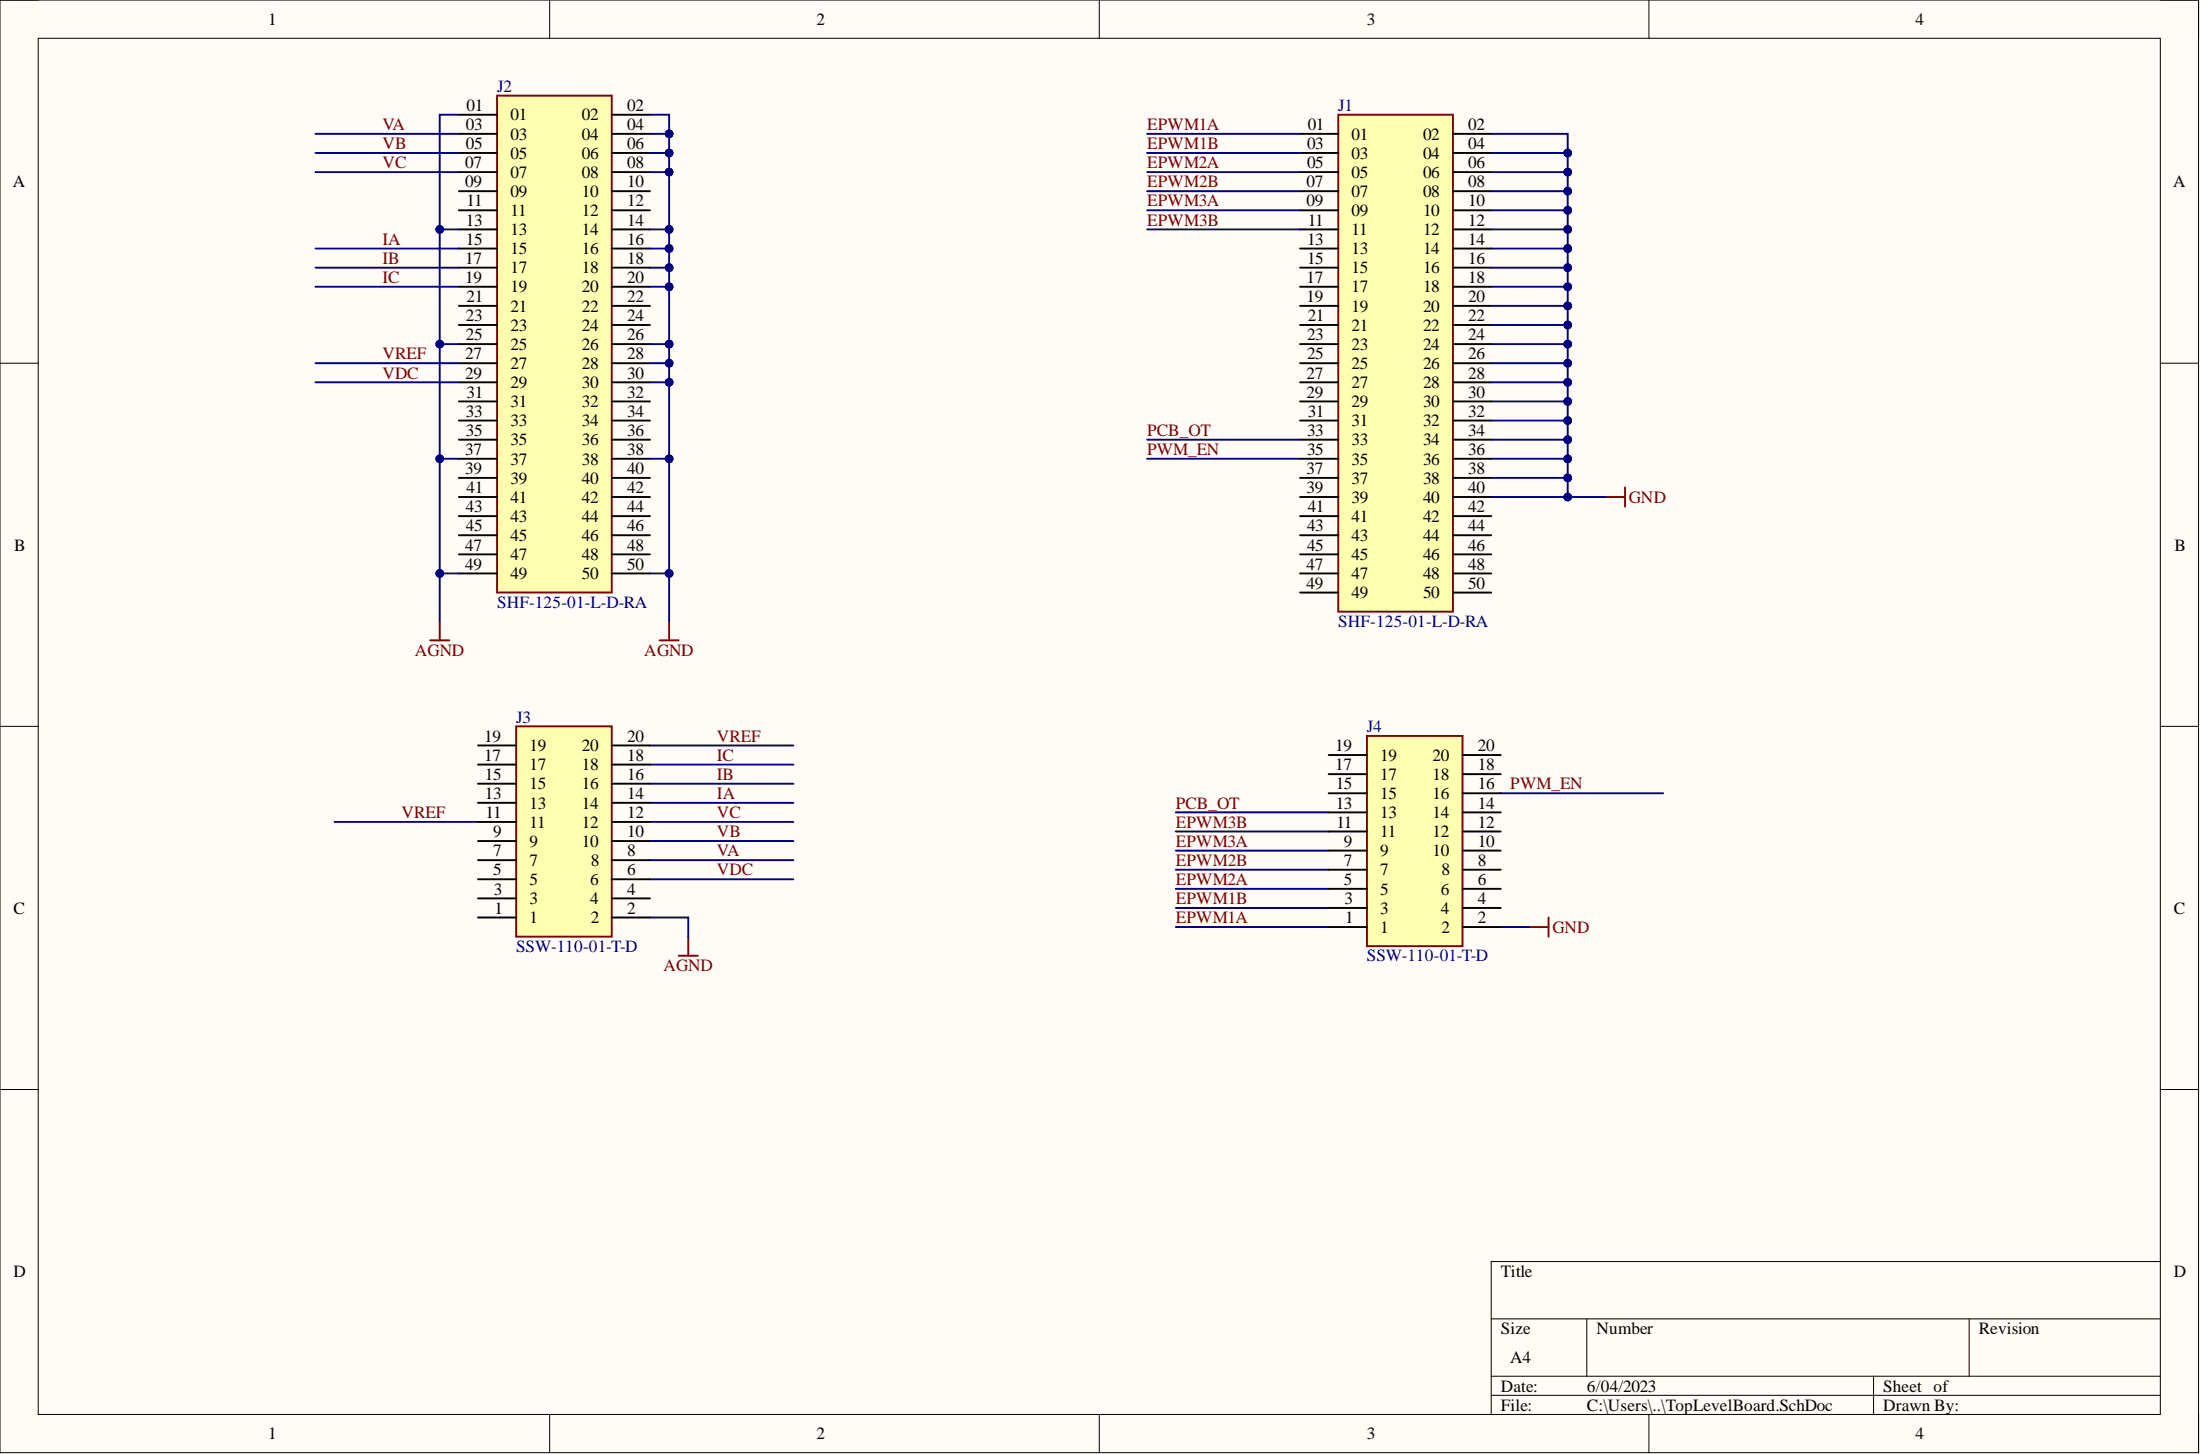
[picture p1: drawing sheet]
<svg xmlns="http://www.w3.org/2000/svg" width="292mm" height="193mm" viewBox="0 0 292 193" stroke-linecap="round" stroke-linejoin="round" font-family="sans-serif">
<path d="M0 0h291.9v192.8h-291.9z" fill-rule="evenodd" fill="#fffcf8"/>
<path d="M0 0h291.9v192.8h-291.9z" fill="none" stroke="#000" stroke-width=".13"/>
<path d="M5.1 5.1h281.7v182.6h-281.7z" fill-rule="evenodd" fill="#fffcf8"/>
<g fill="none" stroke="#000" stroke-width=".13">
<path d="M0 0h5.1M5.1 5.1h281.7v182.6h-281.7zM73 0v5.1M146 0v5.1M218.9 0v5.1M286.8 0h5.1v5.1M0 48.2h5.1M286.8 48.2h5.1M0 96.4h5.1M286.8 96.4h5.1M0 144.6h5.1M286.8 144.6h5.1"/>
<path d="M198 175h88.8M210.7 175v7.6M261.4 175v7.6M286.8 167.4h-88.8v20.3M73 187.7v5.1M146 187.7v5.1M198 182.6h88.8M198 185.2h88.8M218.9 187.7v5.1M248.8 182.6v5.1M291.9 187.7v5.1"/>
</g>
<path d="M66 12.7h15.2v65.9h-15.2z" fill-rule="evenodd" fill="#ffffb0"/>
<path d="M66 12.7h15.2v65.9h-15.2z" fill="none" stroke="#800000" stroke-width=".25"/>
<g fill="none" stroke="#000" stroke-width=".25">
<path d="M60.9 15.2h5.1M60.9 17.8h5.1M81.2 15.2h5.1M81.2 17.8h5.1M60.9 20.3h5.1M60.9 22.8h5.1M60.9 25.4h5.1M60.9 27.9h5.1M60.9 30.4h5.1M60.9 33h5.1M60.9 35.5h5.1M60.9 38.1h5.1"/>
<path d="M81.2 20.3h5.1M81.2 22.8h5.1M81.2 25.4h5.1M81.2 27.9h5.1M81.2 30.4h5.1M81.2 33h5.1M81.2 35.5h5.1M81.2 38.1h5.1M60.9 40.6h5.1M60.9 43.1h5.1M60.9 45.7h5.1M60.9 48.2h5.1"/>
<path d="M60.9 50.7h5.1M60.9 53.3h5.1M60.9 55.8h5.1M60.9 58.4h5.1M81.2 40.6h5.1M81.2 43.1h5.1M81.2 45.7h5.1M81.2 48.2h5.1M81.2 50.7h5.1M81.2 53.3h5.1M81.2 55.8h5.1M81.2 58.4h5.1"/>
<path d="M60.9 60.9h5.1M60.9 63.4h5.1M60.9 66h5.1M60.9 68.5h5.1M60.9 71h5.1M60.9 73.6h5.1M60.9 76.1h5.1M81.2 60.9h5.1M81.2 63.4h5.1M81.2 66h5.1M81.2 68.5h5.1M81.2 71h5.1"/>
<path d="M81.2 73.6h5.1M81.2 76.1h5.1"/>
</g>
<path d="M177.7 15.2h15.2v66h-15.2z" fill-rule="evenodd" fill="#ffffb0"/>
<path d="M177.7 15.2h15.2v66h-15.2zM213.2 66h2.6M215.8 64.7v2.5" fill="none" stroke="#800000" stroke-width=".25"/>
<g fill="none" stroke="#000" stroke-width=".25">
<path d="M172.6 17.8h5.1M192.9 17.8h5.1M172.6 20.3h5.1M172.6 22.8h5.1M172.6 25.4h5.1M172.6 27.9h5.1M172.6 30.4h5.1M172.6 33h5.1M172.6 35.5h5.1M172.6 38.1h5.1M192.9 20.3h5.1M192.9 22.8h5.1"/>
<path d="M192.9 25.4h5.1M192.9 27.9h5.1M192.9 30.4h5.1M192.9 33h5.1M192.9 35.5h5.1M192.9 38.1h5.1M172.6 40.6h5.1M172.6 43.1h5.1M172.6 45.7h5.1M172.6 48.2h5.1M172.6 50.7h5.1M172.6 53.3h5.1"/>
<path d="M172.6 55.8h5.1M172.6 58.4h5.1M192.9 40.6h5.1M192.9 43.1h5.1M192.9 45.7h5.1M192.9 48.2h5.1M192.9 50.7h5.1M192.9 53.3h5.1M192.9 55.8h5.1M192.9 58.4h5.1M172.6 60.9h5.1M172.6 63.4h5.1"/>
<path d="M172.6 66h5.1M172.6 68.5h5.1M172.6 71h5.1M172.6 73.6h5.1M172.6 76.1h5.1M172.6 78.6h5.1M192.9 60.9h5.1M192.9 63.4h5.1M192.9 66h5.1M192.9 68.5h5.1M192.9 71h5.1M192.9 73.6h5.1"/>
<path d="M192.9 76.1h5.1M192.9 78.6h5.1"/>
</g>
<path d="M198 63.4h10.1" fill="none" stroke="#000080" stroke-width=".25"/>
<circle cx="208.1" cy="63.4" r=".51" fill="#000080"/>
<circle cx="208.1" cy="63.4" r=".51" fill="none" stroke="#000080" stroke-width=".13"/>
<path d="M198 60.9h10.1" fill="none" stroke="#000080" stroke-width=".25"/>
<circle cx="208.1" cy="60.9" r=".51" fill="#000080"/>
<circle cx="208.1" cy="60.9" r=".51" fill="none" stroke="#000080" stroke-width=".13"/>
<path d="M198 58.4h10.1" fill="none" stroke="#000080" stroke-width=".25"/>
<circle cx="208.1" cy="58.4" r=".51" fill="#000080"/>
<circle cx="208.1" cy="58.4" r=".51" fill="none" stroke="#000080" stroke-width=".13"/>
<path d="M198 55.8h10.1" fill="none" stroke="#000080" stroke-width=".25"/>
<circle cx="208.1" cy="55.8" r=".51" fill="#000080"/>
<circle cx="208.1" cy="55.8" r=".51" fill="none" stroke="#000080" stroke-width=".13"/>
<path d="M198 53.3h10.1" fill="none" stroke="#000080" stroke-width=".25"/>
<circle cx="208.1" cy="53.3" r=".51" fill="#000080"/>
<circle cx="208.1" cy="53.3" r=".51" fill="none" stroke="#000080" stroke-width=".13"/>
<path d="M198 50.7h10.1" fill="none" stroke="#000080" stroke-width=".25"/>
<circle cx="208.1" cy="50.7" r=".51" fill="#000080"/>
<circle cx="208.1" cy="50.7" r=".51" fill="none" stroke="#000080" stroke-width=".13"/>
<path d="M198 48.2h10.1" fill="none" stroke="#000080" stroke-width=".25"/>
<circle cx="208.1" cy="48.2" r=".51" fill="#000080"/>
<circle cx="208.1" cy="48.2" r=".51" fill="none" stroke="#000080" stroke-width=".13"/>
<path d="M198 45.7h10.1" fill="none" stroke="#000080" stroke-width=".25"/>
<circle cx="208.1" cy="45.7" r=".51" fill="#000080"/>
<circle cx="208.1" cy="45.7" r=".51" fill="none" stroke="#000080" stroke-width=".13"/>
<path d="M198 43.1h10.1" fill="none" stroke="#000080" stroke-width=".25"/>
<circle cx="208.1" cy="43.1" r=".51" fill="#000080"/>
<circle cx="208.1" cy="43.1" r=".51" fill="none" stroke="#000080" stroke-width=".13"/>
<path d="M198 40.6h10.1" fill="none" stroke="#000080" stroke-width=".25"/>
<circle cx="208.1" cy="40.6" r=".51" fill="#000080"/>
<circle cx="208.1" cy="40.6" r=".51" fill="none" stroke="#000080" stroke-width=".13"/>
<path d="M198 38.1h10.1" fill="none" stroke="#000080" stroke-width=".25"/>
<circle cx="208.1" cy="38.1" r=".51" fill="#000080"/>
<circle cx="208.1" cy="38.1" r=".51" fill="none" stroke="#000080" stroke-width=".13"/>
<path d="M198 35.5h10.1" fill="none" stroke="#000080" stroke-width=".25"/>
<circle cx="208.1" cy="35.5" r=".51" fill="#000080"/>
<circle cx="208.1" cy="35.5" r=".51" fill="none" stroke="#000080" stroke-width=".13"/>
<path d="M198 33h10.1" fill="none" stroke="#000080" stroke-width=".25"/>
<circle cx="208.1" cy="33" r=".51" fill="#000080"/>
<circle cx="208.1" cy="33" r=".51" fill="none" stroke="#000080" stroke-width=".13"/>
<path d="M198 30.4h10.1" fill="none" stroke="#000080" stroke-width=".25"/>
<circle cx="208.1" cy="30.4" r=".51" fill="#000080"/>
<circle cx="208.1" cy="30.4" r=".51" fill="none" stroke="#000080" stroke-width=".13"/>
<path d="M198 27.9h10.1" fill="none" stroke="#000080" stroke-width=".25"/>
<circle cx="208.1" cy="27.9" r=".51" fill="#000080"/>
<circle cx="208.1" cy="27.9" r=".51" fill="none" stroke="#000080" stroke-width=".13"/>
<path d="M198 25.4h10.1" fill="none" stroke="#000080" stroke-width=".25"/>
<circle cx="208.1" cy="25.4" r=".51" fill="#000080"/>
<circle cx="208.1" cy="25.4" r=".51" fill="none" stroke="#000080" stroke-width=".13"/>
<path d="M198 22.8h10.1" fill="none" stroke="#000080" stroke-width=".25"/>
<circle cx="208.1" cy="22.8" r=".51" fill="#000080"/>
<circle cx="208.1" cy="22.8" r=".51" fill="none" stroke="#000080" stroke-width=".13"/>
<path d="M198 20.3h10.1" fill="none" stroke="#000080" stroke-width=".25"/>
<circle cx="208.1" cy="20.3" r=".51" fill="#000080"/>
<circle cx="208.1" cy="20.3" r=".51" fill="none" stroke="#000080" stroke-width=".13"/>
<path d="M208.1 66h5.1" fill="none" stroke="#000080" stroke-width=".25"/>
<circle cx="208.1" cy="66" r=".51" fill="#000080"/>
<circle cx="208.1" cy="66" r=".51" fill="none" stroke="#000080" stroke-width=".13"/>
<g fill="none" stroke="#000080" stroke-width=".25">
<path d="M41.9 17.8h19M152.3 17.8h20.3M41.9 20.3h19M41.9 22.8h19M41.9 33h19M41.9 35.5h19M41.9 38.1h19M152.3 20.3h20.3M152.3 22.8h20.3M152.3 25.4h20.3M152.3 27.9h20.3M152.3 30.4h20.3"/>
<path d="M41.9 48.2h19M41.9 50.7h19M152.3 58.4h20.3M86.3 76.1h2.5M152.3 60.9h20.3"/>
</g>
<circle cx="88.8" cy="76.1" r=".51" fill="#000080"/>
<circle cx="88.8" cy="76.1" r=".51" fill="none" stroke="#000080" stroke-width=".13"/>
<path d="M86.3 45.7h2.5" fill="none" stroke="#000080" stroke-width=".25"/>
<circle cx="88.8" cy="45.7" r=".51" fill="#000080"/>
<circle cx="88.8" cy="45.7" r=".51" fill="none" stroke="#000080" stroke-width=".13"/>
<path d="M86.3 30.4h2.5" fill="none" stroke="#000080" stroke-width=".25"/>
<circle cx="88.8" cy="30.4" r=".51" fill="#000080"/>
<circle cx="88.8" cy="30.4" r=".51" fill="none" stroke="#000080" stroke-width=".13"/>
<path d="M58.4 76.1h2.5" fill="none" stroke="#000080" stroke-width=".25"/>
<circle cx="58.4" cy="76.1" r=".51" fill="#000080"/>
<circle cx="58.4" cy="76.1" r=".51" fill="none" stroke="#000080" stroke-width=".13"/>
<path d="M58.4 60.9h2.5" fill="none" stroke="#000080" stroke-width=".25"/>
<circle cx="58.4" cy="60.9" r=".51" fill="#000080"/>
<circle cx="58.4" cy="60.9" r=".51" fill="none" stroke="#000080" stroke-width=".13"/>
<path d="M58.4 30.4h2.5" fill="none" stroke="#000080" stroke-width=".25"/>
<circle cx="58.4" cy="30.4" r=".51" fill="#000080"/>
<circle cx="58.4" cy="30.4" r=".51" fill="none" stroke="#000080" stroke-width=".13"/>
<path d="M58.4 45.7h2.5" fill="none" stroke="#000080" stroke-width=".25"/>
<circle cx="58.4" cy="45.7" r=".51" fill="#000080"/>
<circle cx="58.4" cy="45.7" r=".51" fill="none" stroke="#000080" stroke-width=".13"/>
<path d="M57.1 85h2.6M58.4 82.4v2.6M87.6 85h2.5M88.8 82.4v2.6" fill="none" stroke="#800000" stroke-width=".25"/>
<path d="M60.9 15.2h-2.5v67.2" fill="none" stroke="#000080" stroke-width=".25"/>
<circle cx="58.4" cy="30.4" r=".51" fill="#000080"/>
<circle cx="58.4" cy="30.4" r=".51" fill="none" stroke="#000080" stroke-width=".13"/>
<circle cx="58.4" cy="45.7" r=".51" fill="#000080"/>
<circle cx="58.4" cy="45.7" r=".51" fill="none" stroke="#000080" stroke-width=".13"/>
<circle cx="58.4" cy="60.9" r=".51" fill="#000080"/>
<circle cx="58.4" cy="60.9" r=".51" fill="none" stroke="#000080" stroke-width=".13"/>
<circle cx="58.4" cy="76.1" r=".51" fill="#000080"/>
<circle cx="58.4" cy="76.1" r=".51" fill="none" stroke="#000080" stroke-width=".13"/>
<path d="M86.3 60.9h2.5v21.5" fill="none" stroke="#000080" stroke-width=".25"/>
<circle cx="88.8" cy="60.9" r=".51" fill="#000080"/>
<circle cx="88.8" cy="60.9" r=".51" fill="none" stroke="#000080" stroke-width=".13"/>
<circle cx="88.8" cy="76.1" r=".51" fill="#000080"/>
<circle cx="88.8" cy="76.1" r=".51" fill="none" stroke="#000080" stroke-width=".13"/>
<path d="M86.3 15.2h2.5v45.7" fill="none" stroke="#000080" stroke-width=".25"/>
<circle cx="88.8" cy="17.8" r=".51" fill="#000080"/>
<circle cx="88.8" cy="17.8" r=".51" fill="none" stroke="#000080" stroke-width=".13"/>
<circle cx="88.8" cy="20.3" r=".51" fill="#000080"/>
<circle cx="88.8" cy="20.3" r=".51" fill="none" stroke="#000080" stroke-width=".13"/>
<circle cx="88.8" cy="22.8" r=".51" fill="#000080"/>
<circle cx="88.8" cy="22.8" r=".51" fill="none" stroke="#000080" stroke-width=".13"/>
<circle cx="88.8" cy="30.4" r=".51" fill="#000080"/>
<circle cx="88.8" cy="30.4" r=".51" fill="none" stroke="#000080" stroke-width=".13"/>
<circle cx="88.8" cy="33" r=".51" fill="#000080"/>
<circle cx="88.8" cy="33" r=".51" fill="none" stroke="#000080" stroke-width=".13"/>
<circle cx="88.8" cy="35.5" r=".51" fill="#000080"/>
<circle cx="88.8" cy="35.5" r=".51" fill="none" stroke="#000080" stroke-width=".13"/>
<circle cx="88.8" cy="38.1" r=".51" fill="#000080"/>
<circle cx="88.8" cy="38.1" r=".51" fill="none" stroke="#000080" stroke-width=".13"/>
<circle cx="88.8" cy="45.7" r=".51" fill="#000080"/>
<circle cx="88.8" cy="45.7" r=".51" fill="none" stroke="#000080" stroke-width=".13"/>
<circle cx="88.8" cy="48.2" r=".51" fill="#000080"/>
<circle cx="88.8" cy="48.2" r=".51" fill="none" stroke="#000080" stroke-width=".13"/>
<circle cx="88.8" cy="50.7" r=".51" fill="#000080"/>
<circle cx="88.8" cy="50.7" r=".51" fill="none" stroke="#000080" stroke-width=".13"/>
<circle cx="88.8" cy="60.9" r=".51" fill="#000080"/>
<circle cx="88.8" cy="60.9" r=".51" fill="none" stroke="#000080" stroke-width=".13"/>
<path d="M198 17.8h10.1v48.2h-10.1" fill="none" stroke="#000080" stroke-width=".25"/>
<circle cx="208.1" cy="20.3" r=".51" fill="#000080"/>
<circle cx="208.1" cy="20.3" r=".51" fill="none" stroke="#000080" stroke-width=".13"/>
<circle cx="208.1" cy="22.8" r=".51" fill="#000080"/>
<circle cx="208.1" cy="22.8" r=".51" fill="none" stroke="#000080" stroke-width=".13"/>
<circle cx="208.1" cy="25.4" r=".51" fill="#000080"/>
<circle cx="208.1" cy="25.4" r=".51" fill="none" stroke="#000080" stroke-width=".13"/>
<circle cx="208.1" cy="27.9" r=".51" fill="#000080"/>
<circle cx="208.1" cy="27.9" r=".51" fill="none" stroke="#000080" stroke-width=".13"/>
<circle cx="208.1" cy="30.4" r=".51" fill="#000080"/>
<circle cx="208.1" cy="30.4" r=".51" fill="none" stroke="#000080" stroke-width=".13"/>
<circle cx="208.1" cy="33" r=".51" fill="#000080"/>
<circle cx="208.1" cy="33" r=".51" fill="none" stroke="#000080" stroke-width=".13"/>
<circle cx="208.1" cy="35.5" r=".51" fill="#000080"/>
<circle cx="208.1" cy="35.5" r=".51" fill="none" stroke="#000080" stroke-width=".13"/>
<circle cx="208.1" cy="38.1" r=".51" fill="#000080"/>
<circle cx="208.1" cy="38.1" r=".51" fill="none" stroke="#000080" stroke-width=".13"/>
<circle cx="208.1" cy="40.6" r=".51" fill="#000080"/>
<circle cx="208.1" cy="40.6" r=".51" fill="none" stroke="#000080" stroke-width=".13"/>
<circle cx="208.1" cy="43.1" r=".51" fill="#000080"/>
<circle cx="208.1" cy="43.1" r=".51" fill="none" stroke="#000080" stroke-width=".13"/>
<circle cx="208.1" cy="45.7" r=".51" fill="#000080"/>
<circle cx="208.1" cy="45.7" r=".51" fill="none" stroke="#000080" stroke-width=".13"/>
<circle cx="208.1" cy="48.2" r=".51" fill="#000080"/>
<circle cx="208.1" cy="48.2" r=".51" fill="none" stroke="#000080" stroke-width=".13"/>
<circle cx="208.1" cy="50.7" r=".51" fill="#000080"/>
<circle cx="208.1" cy="50.7" r=".51" fill="none" stroke="#000080" stroke-width=".13"/>
<circle cx="208.1" cy="53.3" r=".51" fill="#000080"/>
<circle cx="208.1" cy="53.3" r=".51" fill="none" stroke="#000080" stroke-width=".13"/>
<circle cx="208.1" cy="55.8" r=".51" fill="#000080"/>
<circle cx="208.1" cy="55.8" r=".51" fill="none" stroke="#000080" stroke-width=".13"/>
<circle cx="208.1" cy="58.4" r=".51" fill="#000080"/>
<circle cx="208.1" cy="58.4" r=".51" fill="none" stroke="#000080" stroke-width=".13"/>
<circle cx="208.1" cy="60.9" r=".51" fill="#000080"/>
<circle cx="208.1" cy="60.9" r=".51" fill="none" stroke="#000080" stroke-width=".13"/>
<circle cx="208.1" cy="63.4" r=".51" fill="#000080"/>
<circle cx="208.1" cy="63.4" r=".51" fill="none" stroke="#000080" stroke-width=".13"/>
<circle cx="208.1" cy="66" r=".51" fill="#000080"/>
<circle cx="208.1" cy="66" r=".51" fill="none" stroke="#000080" stroke-width=".13"/>
<g fill="none" stroke="#000080" stroke-width=".25">
<path d="M86.3 17.8h2.5M86.3 98.9h19M44.4 109.1h19.1M86.3 109.1h19M86.3 116.7h19M86.3 114.2h19M86.3 111.6h19M86.3 106.5h19M86.3 104h19M86.3 101.5h19M156.1 115.4h20.3M156.1 112.9h20.3"/>
<path d="M156.1 110.4h20.3M156.1 118h20.3M156.1 107.8h20.3M199.3 105.3h21.5M86.3 121.8h5.1v2.5M156.1 123h20.3M156.1 120.5h20.3M199.3 123h3.8"/>
</g>
<path d="M90.1 126.8h2.5M91.4 124.3v2.5M203.1 123h2.5M205.6 121.8v2.5" fill="none" stroke="#800000" stroke-width=".25"/>
<circle cx="88.8" cy="17.8" r=".51" fill="#000080"/>
<circle cx="88.8" cy="17.8" r=".51" fill="none" stroke="#000080" stroke-width=".13"/>
<path d="M86.3 20.3h2.5" fill="none" stroke="#000080" stroke-width=".25"/>
<circle cx="88.8" cy="20.3" r=".51" fill="#000080"/>
<circle cx="88.8" cy="20.3" r=".51" fill="none" stroke="#000080" stroke-width=".13"/>
<path d="M86.3 22.8h2.5" fill="none" stroke="#000080" stroke-width=".25"/>
<circle cx="88.8" cy="22.8" r=".51" fill="#000080"/>
<circle cx="88.8" cy="22.8" r=".51" fill="none" stroke="#000080" stroke-width=".13"/>
<path d="M86.3 33h2.5" fill="none" stroke="#000080" stroke-width=".25"/>
<circle cx="88.8" cy="33" r=".51" fill="#000080"/>
<circle cx="88.8" cy="33" r=".51" fill="none" stroke="#000080" stroke-width=".13"/>
<path d="M86.3 35.5h2.5" fill="none" stroke="#000080" stroke-width=".25"/>
<circle cx="88.8" cy="35.5" r=".51" fill="#000080"/>
<circle cx="88.8" cy="35.5" r=".51" fill="none" stroke="#000080" stroke-width=".13"/>
<path d="M86.3 38.1h2.5" fill="none" stroke="#000080" stroke-width=".25"/>
<circle cx="88.8" cy="38.1" r=".51" fill="#000080"/>
<circle cx="88.8" cy="38.1" r=".51" fill="none" stroke="#000080" stroke-width=".13"/>
<path d="M86.3 48.2h2.5" fill="none" stroke="#000080" stroke-width=".25"/>
<circle cx="88.8" cy="48.2" r=".51" fill="#000080"/>
<circle cx="88.8" cy="48.2" r=".51" fill="none" stroke="#000080" stroke-width=".13"/>
<path d="M86.3 50.7h2.5" fill="none" stroke="#000080" stroke-width=".25"/>
<circle cx="88.8" cy="50.7" r=".51" fill="#000080"/>
<circle cx="88.8" cy="50.7" r=".51" fill="none" stroke="#000080" stroke-width=".13"/>
<path d="M68.5 96.4h12.7v27.9h-12.7z" fill-rule="evenodd" fill="#ffffb0"/>
<path d="M68.5 96.4h12.7v27.9h-12.7z" fill="none" stroke="#800000" stroke-width=".25"/>
<g fill="none" stroke="#000" stroke-width=".25">
<path d="M63.5 98.9h5M81.2 98.9h5.1M63.5 119.2h5M63.5 116.7h5M63.5 114.2h5M63.5 111.6h5M63.5 109.1h5M63.5 106.5h5M63.5 104h5M63.5 101.5h5M81.2 119.2h5.1M81.2 116.7h5.1"/>
<path d="M81.2 114.2h5.1M81.2 111.6h5.1M81.2 109.1h5.1M81.2 106.5h5.1M81.2 104h5.1M81.2 101.5h5.1M63.5 121.8h5M81.2 121.8h5.1"/>
</g>
<path d="M181.5 97.7h12.7v27.9h-12.7z" fill-rule="evenodd" fill="#ffffb0"/>
<path d="M181.5 97.7h12.7v27.9h-12.7z" fill="none" stroke="#800000" stroke-width=".25"/>
<g fill="none" stroke="#000" stroke-width=".25">
<path d="M176.4 118h5.1M176.4 115.4h5.1M176.4 112.9h5.1M176.4 110.4h5.1M176.4 107.8h5.1M176.4 105.3h5.1M176.4 102.7h5.1M176.4 100.2h5.1M194.2 118h5.1M194.2 115.4h5.1M194.2 112.9h5.1M194.2 110.4h5.1"/>
<path d="M194.2 107.8h5.1M194.2 105.3h5.1M194.2 102.7h5.1M194.2 100.2h5.1M176.4 123h5.1M176.4 120.5h5.1M194.2 123h5.1M194.2 120.5h5.1"/>
</g>
<g font-size="2.3">
<text x="35.6" y="3.3">1</text>
<text x="108.4" y="3.3">2</text>
<text x="181.5" y="3.3">3</text>
<text x="254.3" y="3.3">4</text>
<text x="61.9" y="17.3">03</text>
<text x="61.9" y="14.7">01</text>
<text x="67.8" y="16">01</text>
<text x="77.3" y="16">02</text>
<text x="83.3" y="14.7">02</text>
<text x="83.3" y="17.3">04</text>
<text x="173.6" y="17.3">01</text>
<text x="194.9" y="17.3">02</text>
<text x="61.8" y="22.3">07</text>
<text x="61.9" y="19.8">05</text>
<text x="67.8" y="18.5">03</text>
<text x="67.8" y="21.1">05</text>
<text x="67.8" y="23.6">07</text>
<text x="77.3" y="18.5">04</text>
<text x="77.3" y="21.1">06</text>
<text x="77.3" y="23.6">08</text>
<text x="83.3" y="19.8">06</text>
<text x="83.3" y="22.3">08</text>
<text x="173.5" y="19.8">03</text>
<text x="173.5" y="22.3">05</text>
<text x="179.5" y="18.5">01</text>
<text x="179.5" y="21.1">03</text>
<text x="179.5" y="23.6">05</text>
<text x="188.9" y="18.5">02</text>
<text x="188.9" y="21.1">04</text>
<text x="188.9" y="23.6">06</text>
<text x="194.9" y="19.8">04</text>
<text x="194.9" y="22.3">06</text>
<text x="1.7" y="24.9">A</text>
<text x="61.8" y="24.9">09</text>
<text x="61.9" y="29.9">13</text>
<text x="61.9" y="27.4">11</text>
<text x="67.8" y="26.1">09</text>
<text x="67.8" y="28.7">11</text>
<text x="77.3" y="26.1">10</text>
<text x="77.3" y="28.7">12</text>
<text x="83.3" y="24.9">10</text>
<text x="83.3" y="27.4">12</text>
<text x="83.3" y="29.9">14</text>
<text x="173.5" y="24.9">07</text>
<text x="173.5" y="27.4">09</text>
<text x="173.6" y="29.9">11</text>
<text x="179.5" y="26.1">07</text>
<text x="179.5" y="28.7">09</text>
<text x="188.9" y="26.1">08</text>
<text x="188.9" y="28.7">10</text>
<text x="194.9" y="24.9">08</text>
<text x="194.9" y="27.4">10</text>
<text x="194.9" y="29.9">12</text>
<text x="288.5" y="24.9">A</text>
<text x="61.8" y="35">17</text>
<text x="61.9" y="32.5">15</text>
<text x="67.8" y="31.2">13</text>
<text x="67.8" y="33.7">15</text>
<text x="77.3" y="31.2">14</text>
<text x="77.3" y="33.7">16</text>
<text x="83.3" y="32.5">16</text>
<text x="83.3" y="35">18</text>
<text x="173.5" y="32.5">13</text>
<text x="173.5" y="35">15</text>
<text x="179.5" y="31.2">11</text>
<text x="179.5" y="33.7">13</text>
<text x="188.9" y="31.2">12</text>
<text x="188.9" y="33.7">14</text>
<text x="194.9" y="32.5">14</text>
<text x="194.9" y="35">16</text>
<text x="61.8" y="37.6">19</text>
<text x="61.9" y="40.1">21</text>
<text x="67.8" y="36.3">17</text>
<text x="67.8" y="38.8">19</text>
<text x="67.8" y="41.4">21</text>
<text x="77.3" y="36.3">18</text>
<text x="77.3" y="38.8">20</text>
<text x="77.3" y="41.4">22</text>
<text x="83.3" y="37.6">20</text>
<text x="83.3" y="40.1">22</text>
<text x="173.5" y="37.6">17</text>
<text x="173.5" y="40.1">19</text>
<text x="179.5" y="36.3">15</text>
<text x="179.5" y="38.8">17</text>
<text x="179.5" y="41.4">19</text>
<text x="188.9" y="36.3">16</text>
<text x="188.9" y="38.8">18</text>
<text x="188.9" y="41.4">20</text>
<text x="194.9" y="37.6">18</text>
<text x="194.9" y="40.1">20</text>
<text x="61.8" y="47.7">27</text>
<text x="61.9" y="42.6">23</text>
<text x="61.9" y="45.2">25</text>
<text x="67.8" y="43.9">23</text>
<text x="67.8" y="46.4">25</text>
<text x="77.3" y="43.9">24</text>
<text x="77.3" y="46.4">26</text>
<text x="83.3" y="42.6">24</text>
<text x="83.3" y="45.2">26</text>
<text x="83.3" y="47.7">28</text>
<text x="173.5" y="45.2">23</text>
<text x="173.5" y="47.7">25</text>
<text x="173.6" y="42.6">21</text>
<text x="179.5" y="43.9">21</text>
<text x="179.5" y="46.4">23</text>
<text x="188.9" y="43.9">22</text>
<text x="188.9" y="46.4">24</text>
<text x="194.9" y="42.6">22</text>
<text x="194.9" y="45.2">24</text>
<text x="194.9" y="47.7">26</text>
<text x="61.8" y="50.2">29</text>
<text x="61.9" y="52.8">31</text>
<text x="67.8" y="49">27</text>
<text x="67.8" y="51.5">29</text>
<text x="77.3" y="49">28</text>
<text x="77.3" y="51.5">30</text>
<text x="83.3" y="50.2">30</text>
<text x="83.3" y="52.8">32</text>
<text x="173.5" y="50.2">27</text>
<text x="173.5" y="52.8">29</text>
<text x="179.5" y="49">25</text>
<text x="179.5" y="51.5">27</text>
<text x="188.9" y="49">26</text>
<text x="188.9" y="51.5">28</text>
<text x="194.9" y="50.2">28</text>
<text x="194.9" y="52.8">30</text>
<text x="61.9" y="55.3">33</text>
<text x="61.9" y="57.8">35</text>
<text x="67.8" y="54">31</text>
<text x="67.8" y="56.6">33</text>
<text x="67.8" y="59.1">35</text>
<text x="77.3" y="54">32</text>
<text x="77.3" y="56.6">34</text>
<text x="77.3" y="59.1">36</text>
<text x="83.3" y="55.3">34</text>
<text x="83.3" y="57.8">36</text>
<text x="173.5" y="57.8">33</text>
<text x="173.6" y="55.3">31</text>
<text x="179.5" y="54">29</text>
<text x="179.5" y="56.6">31</text>
<text x="179.5" y="59.1">33</text>
<text x="188.9" y="54">30</text>
<text x="188.9" y="56.6">32</text>
<text x="188.9" y="59.1">34</text>
<text x="194.9" y="55.3">32</text>
<text x="194.9" y="57.8">34</text>
<text x="61.8" y="60.4">37</text>
<text x="61.8" y="62.9">39</text>
<text x="61.9" y="65.5">41</text>
<text x="67.8" y="61.6">37</text>
<text x="67.8" y="64.2">39</text>
<text x="77.3" y="61.6">38</text>
<text x="77.3" y="64.2">40</text>
<text x="83.3" y="60.4">38</text>
<text x="83.3" y="62.9">40</text>
<text x="83.3" y="65.5">42</text>
<text x="173.5" y="62.9">37</text>
<text x="173.5" y="65.5">39</text>
<text x="173.5" y="60.4">35</text>
<text x="179.5" y="61.6">35</text>
<text x="179.5" y="64.2">37</text>
<text x="188.9" y="61.6">36</text>
<text x="188.9" y="64.2">38</text>
<text x="194.9" y="60.4">36</text>
<text x="194.9" y="62.9">38</text>
<text x="194.9" y="65.5">40</text>
<text x="61.9" y="68">43</text>
<text x="61.9" y="70.5">45</text>
<text x="67.8" y="66.7">41</text>
<text x="67.8" y="69.3">43</text>
<text x="67.8" y="71.8">45</text>
<text x="77.3" y="66.7">42</text>
<text x="77.3" y="69.3">44</text>
<text x="77.3" y="71.8">46</text>
<text x="83.3" y="68">44</text>
<text x="83.3" y="70.5">46</text>
<text x="173.5" y="70.5">43</text>
<text x="173.6" y="68">41</text>
<text x="179.5" y="66.7">39</text>
<text x="179.5" y="69.3">41</text>
<text x="179.5" y="71.8">43</text>
<text x="188.9" y="66.7">40</text>
<text x="188.9" y="69.3">42</text>
<text x="188.9" y="71.8">44</text>
<text x="194.9" y="68">42</text>
<text x="194.9" y="70.5">44</text>
<text x="1.9" y="73.1">B</text>
<text x="61.8" y="73.1">47</text>
<text x="61.8" y="75.6">49</text>
<text x="67.8" y="74.3">47</text>
<text x="67.8" y="76.9">49</text>
<text x="77.3" y="74.3">48</text>
<text x="77.3" y="76.9">50</text>
<text x="83.3" y="73.1">48</text>
<text x="83.3" y="75.6">50</text>
<text x="173.5" y="75.6">47</text>
<text x="173.5" y="73.1">45</text>
<text x="179.5" y="74.3">45</text>
<text x="179.5" y="76.9">47</text>
<text x="188.9" y="74.3">46</text>
<text x="188.9" y="76.9">48</text>
<text x="194.9" y="73.1">46</text>
<text x="194.9" y="75.6">48</text>
<text x="288.7" y="73.1">B</text>
<text x="173.5" y="78.1">49</text>
<text x="179.5" y="79.4">49</text>
<text x="188.9" y="79.4">50</text>
<text x="194.9" y="78.1">50</text>
<text x="64.3" y="101">17</text>
<text x="64.3" y="98.4">19</text>
<text x="70.3" y="99.7">19</text>
<text x="77.3" y="99.7">20</text>
<text x="83.3" y="101">18</text>
<text x="83.3" y="98.4">20</text>
<text x="177.3" y="99.7">19</text>
<text x="183.3" y="101">19</text>
<text x="190.2" y="101">20</text>
<text x="196.2" y="99.7">20</text>
<text x="64.4" y="106">13</text>
<text x="64.4" y="103.5">15</text>
<text x="70.3" y="107.3">13</text>
<text x="70.3" y="104.8">15</text>
<text x="70.3" y="102.2">17</text>
<text x="77.3" y="107.3">14</text>
<text x="77.3" y="104.8">16</text>
<text x="77.3" y="102.2">18</text>
<text x="83.3" y="106">14</text>
<text x="83.3" y="103.5">16</text>
<text x="177.3" y="102.2">17</text>
<text x="177.3" y="107.3">13</text>
<text x="177.3" y="104.8">15</text>
<text x="183.3" y="106">15</text>
<text x="183.3" y="103.5">17</text>
<text x="190.2" y="106">16</text>
<text x="190.2" y="103.5">18</text>
<text x="196.2" y="107.3">14</text>
<text x="196.2" y="104.8">16</text>
<text x="196.2" y="102.2">18</text>
<text x="64.5" y="108.6">11</text>
<text x="65.5" y="113.7">7</text>
<text x="65.5" y="111.1">9</text>
<text x="70.3" y="112.4">9</text>
<text x="70.3" y="109.8">11</text>
<text x="77.3" y="112.4">10</text>
<text x="77.3" y="109.8">12</text>
<text x="83.3" y="113.7">8</text>
<text x="83.3" y="111.1">10</text>
<text x="83.3" y="108.6">12</text>
<text x="177.4" y="109.8">11</text>
<text x="178.4" y="112.4">9</text>
<text x="183.3" y="113.7">9</text>
<text x="183.3" y="111.1">11</text>
<text x="183.3" y="108.6">13</text>
<text x="190.2" y="113.7">10</text>
<text x="190.2" y="111.1">12</text>
<text x="190.2" y="108.6">14</text>
<text x="196.2" y="112.4">10</text>
<text x="196.2" y="109.8">12</text>
<text x="65.5" y="116.2">5</text>
<text x="65.6" y="118.7">3</text>
<text x="70.3" y="120">3</text>
<text x="70.3" y="117.5">5</text>
<text x="70.3" y="114.9">7</text>
<text x="78.4" y="120">4</text>
<text x="78.4" y="117.5">6</text>
<text x="78.4" y="114.9">8</text>
<text x="83.3" y="118.7">4</text>
<text x="83.3" y="116.2">6</text>
<text x="178.4" y="117.5">5</text>
<text x="178.4" y="114.9">7</text>
<text x="178.5" y="120">3</text>
<text x="183.3" y="118.7">5</text>
<text x="183.3" y="116.2">7</text>
<text x="191.3" y="118.7">6</text>
<text x="191.4" y="116.2">8</text>
<text x="196.2" y="120">4</text>
<text x="196.2" y="117.5">6</text>
<text x="196.2" y="114.9">8</text>
<text x="1.8" y="121.3">C</text>
<text x="65.7" y="121.3">1</text>
<text x="70.3" y="122.5">1</text>
<text x="78.4" y="122.5">2</text>
<text x="83.3" y="121.3">2</text>
<text x="178.6" y="122.5">1</text>
<text x="183.3" y="123.8">1</text>
<text x="183.3" y="121.3">3</text>
<text x="191.3" y="121.3">4</text>
<text x="191.4" y="123.8">2</text>
<text x="196.2" y="122.5">2</text>
<text x="288.6" y="121.3">C</text>
<text x="1.8" y="169.5">D</text>
<text x="199.3" y="169.5">Title</text>
<text x="288.6" y="169.5">D</text>
<text x="199.3" y="177.1">Size</text>
<text x="212" y="177.1">Number</text>
<text x="262.7" y="177.1">Revision</text>
<text x="199.3" y="184.7">Date:</text>
<text x="200.5" y="180.9">A4</text>
<text x="210.7" y="184.7">6/04/2023</text>
<text x="250" y="184.7">Sheet of</text>
<text x="35.6" y="191">1</text>
<text x="108.4" y="191">2</text>
<text x="181.5" y="191">3</text>
<text x="199.3" y="187.2">File:</text>
<text x="210.7" y="187.2">C:\Users\..\TopLevelBoard.SchDoc</text>
<text x="250" y="187.2">Drawn By:</text>
<text x="254.3" y="191">4</text>
</g>
<g font-size="2.3" fill="#800000">
<text x="50.8" y="17.3">VA</text>
<text x="152.3" y="17.3">EPWM1A</text>
<text x="50.8" y="19.8">VB</text>
<text x="50.8" y="22.3">VC</text>
<text x="152.3" y="19.8">EPWM1B</text>
<text x="152.3" y="22.3">EPWM2A</text>
<text x="152.3" y="24.9">EPWM2B</text>
<text x="152.3" y="27.4">EPWM3A</text>
<text x="152.3" y="29.9">EPWM3B</text>
<text x="50.8" y="32.5">IA</text>
<text x="50.8" y="35">IB</text>
<text x="50.8" y="37.6">IC</text>
<text x="50.8" y="47.7">VREF</text>
<text x="50.8" y="50.2">VDC</text>
<text x="152.3" y="57.8">PCB_OT</text>
<text x="152.3" y="60.4">PWM_EN</text>
<text x="216.3" y="66.7">GND</text>
<text x="55.1" y="87">AGND</text>
<text x="85.5" y="87">AGND</text>
<text x="95.2" y="98.4">VREF</text>
<text x="95.2" y="101">IC</text>
<text x="95.2" y="106">IA</text>
<text x="95.2" y="103.5">IB</text>
<text x="156.1" y="107.3">PCB_OT</text>
<text x="200.5" y="104.8">PWM_EN</text>
<text x="53.3" y="108.6">VREF</text>
<text x="95.2" y="113.7">VA</text>
<text x="95.2" y="111.1">VB</text>
<text x="95.2" y="108.6">VC</text>
<text x="156.1" y="112.4">EPWM3A</text>
<text x="156.1" y="109.8">EPWM3B</text>
<text x="95.2" y="116.2">VDC</text>
<text x="156.1" y="120">EPWM1B</text>
<text x="156.1" y="114.9">EPWM2B</text>
<text x="156.1" y="117.5">EPWM2A</text>
<text x="156.1" y="122.5">EPWM1A</text>
<text x="206.1" y="123.8">GND</text>
<text x="88.1" y="128.9">AGND</text>
</g>
<g font-size="2.3" fill="#000080">
<text x="66" y="12.2">J2</text>
<text x="177.7" y="14.7">J1</text>
<text x="66" y="80.7">SHF-125-01-L-D-RA</text>
<text x="177.7" y="83.2">SHF-125-01-L-D-RA</text>
<text x="68.5" y="95.9">J3</text>
<text x="181.5" y="97.2">J4</text>
<text x="68.5" y="126.3">SSW-110-01-T-D</text>
<text x="181.5" y="127.6">SSW-110-01-T-D</text>
</g>
</svg>
